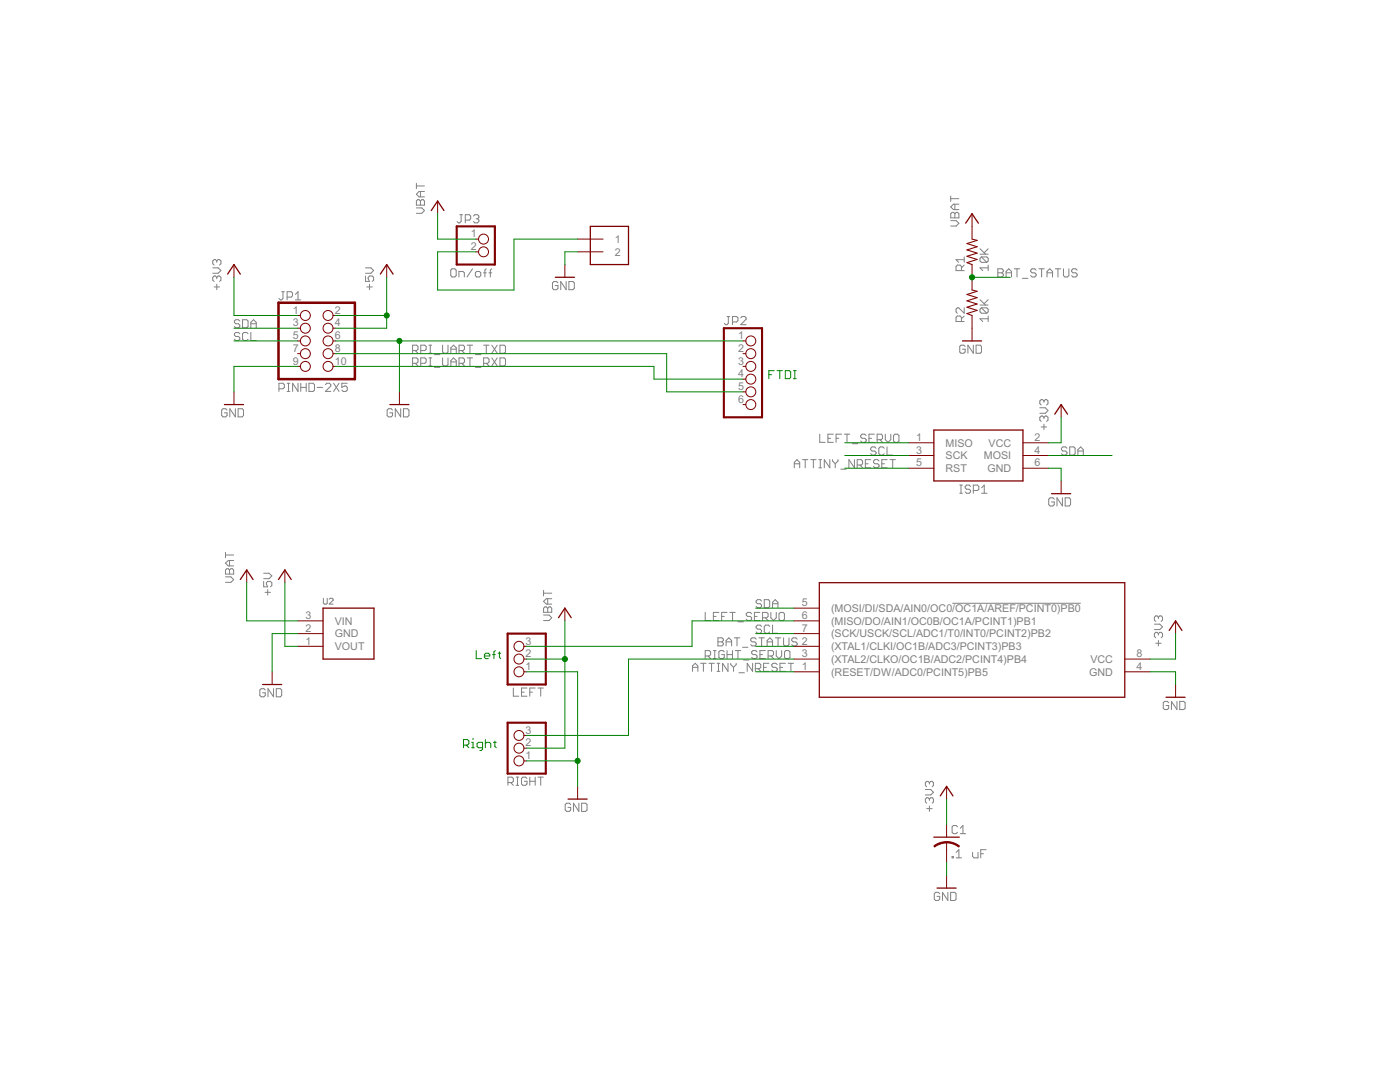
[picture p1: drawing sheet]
<svg xmlns="http://www.w3.org/2000/svg" width="279mm" height="216mm" viewBox="0 0 279 216" stroke-linecap="round" stroke-linejoin="round" font-family="sans-serif">
<g fill="none" stroke="#808080" stroke-width=".2">
<path d="M83.1 36.6v1.1M83.1 37.1h1.6M83.4 39.8h.2l.3 .3 .3-.3h.3l.2 .3v.8h-1.6v-.8zM83.9 38.2v1.1M84.7 38.2h-1.1l-.5 .6 .5 .5h1.1M189.7 39.1v1.1M189.7 39.6h1.7M42.5 53.4h1l.6 .6-.6 .5h-1M42.7 57.3h1.1M43.3 52.1v.2M43.3 55.4v.2M43.3 56.7v1.1"/>
<path d="M43.3 55.4l-.3-.3h-.3l-.2 .3v.5l.2 .3M43.3 52.1l-.3-.3h-.3l-.2 .3v.5l.2 .3M43.3 55.4l.2-.3h.3l.3 .3v.5l-.3 .3M43.3 52.1l.2-.3h.3l.3 .3v.5l-.3 .3M56.2 58.2h.5M56.5 58.2v1.4l-.3 .2h-.3l-.2-.2M57.3 59.3h.8l.3-.3v-.5l-.3-.3h-.8v1.6M58.9 58.7l.6-.5v1.6M58.9 59.8h1.1M72.9 55.1v1.1h.8l-.2-.6v-.2l.2-.3h.6l.3 .3v.5l-.3 .3M72.9 53.4h1.1l.6 .6-.6 .5h-1.1M73.2 57.3h1.1"/>
<path d="M73.7 56.7v1.1M83.1 41.5h1.1l.5 .5-.5 .6h-1.1M83.9 40.1v.8M90.2 53.6h.6l.2 .3v1.1l-.2 .3h-.6l-.2-.3v-1.1zM91.6 55.3v-1.1h.8l.3 .2v.9M91.8 42.8h.5M92 42.8v1.4l-.2 .3h-.3l-.3-.3M92.9 43.9h.8l.2-.3v-.5l-.2-.3h-.8v1.7M94.3 53.6l-1.1 1.7M94.5 43.1l.3-.3h.5l.3 .3v.3l-.3 .2M95 43.6h.3M95.1 54.2h.6l.2 .2v.6l-.2 .3h-.6l-.2-.3v-.6z"/>
<path d="M95.3 43.6l.3 .3v.3l-.3 .3h-.5l-.3-.3M96.5 54.4h.5M97 53.6l-.2 .3v1.4M97.6 54.4h.5M98.1 53.6l-.2 .3v1.4M111.4 56.5l-.3-.3h-.6l-.2 .3v1l.2 .3h.6l.3-.3v-.5h-.6M113 56.2v1.6l-1.1-1.6v1.6M113.5 56.2h.8l.3 .3v1l-.3 .3h-.8zM189.7 44h1.1l.6 .6-.6 .5h-1.1M189.7 42.7l.3-.3h.3l.3 .3 .2-.3h.3l.3 .3v.8h-1.7zM190.6 40.7v1.1M190.6 42.7v.8"/>
<path d="M191.4 40.7h-1.1l-.6 .6 .6 .5h1.1M191.9 54v-.8l-.3-.3h-.5l-.3 .3v.8h1.6M192.4 52.9l-.5 .5M192.4 51.8h-1.6l.5 .5M192.4 51.3v1M195.6 50.7h1.6M195.6 49.6l1.1 1.1M195.6 59.8l1.1 1.1M195.9 51.3h1l.3 .2v.6l-.3 .2M195.9 51.3l-.3 .2v.6l.3 .2h1M195.9 51.3l1 1M197.2 53.4h-1.6l.5 .6"/>
<path d="M197.2 52.9v1.1M197.2 49.6l-.8 .8M197.2 59.8l-.8 .8M199.1 53.6h.9l.2 .3v.3l-.2 .2 .2 .3v.3l-.2 .3h-.9zM199.1 54.4h.9M200.8 54.4h1.1M200.8 55.3v-1.1l.5-.6 .6 .6v1.1M202.4 53.6h1.1M203 53.6v1.7M204 55.5h1.1M206.8 53.9l-.3-.3h-.5l-.3 .3v.3l.3 .2h.5l.3 .3v.3l-.3 .3h-.5l-.3-.3M207.3 53.6h1.1"/>
<path d="M207.9 53.6v1.7M209 54.4h1.1M209 55.3v-1.1l.5-.6 .6 .6v1.1M210.6 53.6h1.1M211.1 53.6v1.7M212.2 53.6v1.4l.3 .3h.5l.3-.3v-1.4M215 53.9l-.3-.3h-.6l-.2 .3v.3l.2 .2h.6l.3 .3v.3l-.3 .3h-.6l-.2-.3M47.9 64.1l-.3-.3h-.5l-.3 .3v.2l.3 .3h.5l.3 .3v.3l-.3 .2h-.5l-.3-.2M47.9 66.6l-.3-.3h-.5l-.3 .3v.3l.3 .2h.5l.3 .3v.3l-.3 .2h-.5l-.3-.2M48.4 63.8h.8l.3 .3v1.1l-.3 .2h-.8zM49.5 66.6l-.3-.3h-.5l-.3 .3v1.1l.3 .2h.5l.3-.2M50.1 64.6h1"/>
<path d="M50.1 65.4v-1.1l.5-.5 .5 .5v1.1M50.1 66.3v1.6h1M55.7 77.6h.8l.2-.3v-.5l-.2-.3h-.8v1.6M57.3 76.5h.5M57.3 78.1h.5M57.6 76.5v1.6M59.5 76.5v1.6l-1.1-1.6v1.6M60 76.5v1.6M60 77.3h1.1M61.1 76.5v1.6M61.7 76.5h.8l.3 .3v1.1l-.3 .2h-.8zM63.3 77.3h1.1"/>
<path d="M64.9 76.8l.3-.3h.6l.2 .3v.2l-1.1 1.1h1.1M66.6 76.5l1.1 1.6M67.7 76.5l-1.1 1.6M69.3 76.5h-1.1v.8l.5-.3h.3l.3 .3v.6l-.3 .2h-.5l-.3-.2M82.3 70h.8l.3-.3v-.6l-.3-.2h-.8v1.6M82.3 72.5h.8l.3-.3v-.5l-.3-.3h-.8v1.6M82.9 70l.5 .5M82.9 72.5l.5 .5M84 70h.8l.2-.3v-.6l-.2-.2h-.8v1.6M84 72.5h.8l.2-.3v-.5l-.2-.3h-.8v1.6M85.6 68.9h.5M85.6 70.5h.5"/>
<path d="M85.6 71.4h.5M85.6 73h.5M85.9 68.9v1.6M85.9 71.4v1.6M86.7 70.8h1.1M86.7 73.3h1.1M88.3 68.9v1.3l.3 .3h.6l.2-.3v-1.3M88.3 71.4v1.4l.3 .2h.6l.2-.2v-1.4M90 69.7h1.1M90 70.5v-1.1l.5-.5 .6 .5v1.1M90 73v-1.1l.5-.5 .6 .5v1.1M90 72.2h1.1"/>
<path d="M91.6 70h.8l.3-.3v-.6l-.3-.2h-.8v1.6M91.6 72.5h.8l.3-.3v-.5l-.3-.3h-.8v1.6M92.1 70l.6 .5M92.1 72.5l.6 .5M93.2 68.9h1.1M93.2 71.4h1.1M93.8 68.9v1.6M93.8 71.4v1.6M94.9 70.8h1.1M94.9 73.3h1.1M96.5 68.9h1.1M96.5 72.5h.8l.3-.3v-.5l-.3-.3h-.8v1.6"/>
<path d="M97 68.9v1.6M97 72.5l.6 .5M98.1 68.9l1.1 1.6M98.1 71.4l1.1 1.6M99.2 68.9l-1.1 1.6M99.2 71.4l-1.1 1.6M99.8 68.9h.8l.3 .2v1.1l-.3 .3h-.8zM99.8 71.4h.8l.3 .3v1.1l-.3 .2h-.8zM145.1 63.2h.5M145.4 63.2v1.3l-.3 .3h-.3l-.3-.3M146.2 64.2h.8l.3-.2v-.6l-.3-.2h-.8v1.6M147.8 63.4l.3-.2h.5l.3 .2v.3l-1.1 1.1h1.1"/>
<path d="M191.9 64.2v-.9l-.3-.2h-.5l-.3 .2v.9h1.6M192.4 61.4v1.1l-1.1-1.1h-.2l-.3 .3v.5l.3 .3M192.4 63.1l-.5 .5M192.6 69.1l-.3-.2h-.5l-.3 .2v1.1l.3 .3h.5l.3-.3v-.5h-.5M194.2 68.9v1.6l-1-1.6v1.6M194.8 68.9h.8l.3 .2v1.1l-.3 .3h-.8zM195.6 60.9h1.6M195.9 61.4h1l.3 .3v.5l-.3 .3M195.9 61.4l-.3 .3v.5l.3 .3h1M195.9 61.4l1 1.1M197.2 63.1v1.1M197.2 63.6h-1.6l.5 .6"/>
<path d="M45.3 81.8l-.3-.2h-.5l-.3 .2v1.1l.3 .3h.5l.3-.3v-.5h-.5M47 81.6v1.6l-1.1-1.6v1.6M47.5 81.6h.8l.3 .2v1.1l-.3 .3h-.8zM78.3 81.8l-.2-.2h-.6l-.2 .2v1.1l.2 .3h.6l.2-.3v-.5h-.5M80 81.6v1.6l-1.1-1.6v1.6M80.5 81.6h.8l.3 .2v1.1l-.3 .3h-.8zM158.5 93.3v-1l.5-.6 .6 .6v1M158.5 92.5h1.1M160.1 91.7h1.1M160.7 91.7v1.6M161.8 91.7h1.1M162.3 91.7v1.6"/>
<path d="M163.4 91.7h.6M163.4 93.3h.6M163.6 86.6v1.7h1.1M163.7 91.7v1.6M165.2 87.5h.6M165.6 91.7v1.6l-1.1-1.6v1.6M166.2 91.7v.3l.5 .5M166.3 86.6h-1.1v1.7h1.1M166.7 92.5v.8M166.9 87.5h.5M167.2 91.7v.3l-.5 .5M167.8 93.6h1.1"/>
<path d="M168 86.6h-1.1v1.7M168.5 86.6h1.1M169 86.6v1.7M170.1 88.5h1.1M170.5 91.7v1.6l-1.1-1.6v1.6M171.1 92.8h.8l.2-.3v-.5l-.2-.3h-.8v1.6M171.6 92.8l.5 .5M172.7 92.5h.5M172.9 86.9l-.3-.3h-.6l-.2 .3v.3l.2 .3h.6l.3 .2v.3l-.3 .3h-.6l-.2-.3M173.4 87.5h.5M173.8 91.7h-1.1v1.6h1.1M174.5 86.6h-1.1v1.7h1.1"/>
<path d="M174.8 89.5l-.2-.3h-.6l-.2 .3v.2l.2 .3h.6l.2 .3v.2l-.2 .3h-.6l-.2-.3M175 87.7h.9l.2-.2v-.6l-.2-.3h-.9v1.7M175.4 92l-.2-.3h-.6l-.3 .3v.3l.3 .2h.6l.2 .3v.3l-.2 .2h-.6l-.3-.2M175.6 87.7l.5 .6M176 92.5h.5M176.5 89.5l-.3-.3h-.5l-.3 .3v1l.3 .3h.5l.3-.3M176.7 86.6v1.1l.5 .6 .6-.6v-1.1M177 89.2v1.6h1.1M177.1 91.7h-1.1v1.6h1.1M177.6 91.7h1.1M178.2 91.7v1.6M178.3 86.9l.3-.3h.5l.3 .3v1.1l-.3 .3h-.5l-.3-.3z"/>
<path d="M191.5 98.4h.6M191.5 96.8h.6M191.8 96.8v1.6M193.7 97.1l-.3-.3h-.5l-.3 .3v.2l.3 .3h.5l.3 .3v.2l-.3 .3h-.5l-.3-.3M194.2 97.9h.9l.2-.3v-.5l-.2-.3h-.9v1.6M195.9 98.4h1.1M195.9 97.3l.5-.5v1.6M207.5 81.4h1.1l.5 .5-.5 .6h-1.1M207.8 85.2h1.1M208.3 80v.3M208.3 83.3v.2M208.3 84.6v1.1"/>
<path d="M208.3 83.3l-.2-.3h-.3l-.3 .3v.5l.3 .3M208.3 80l-.2-.3h-.3l-.3 .3v.5l.3 .3M208.3 83.3l.3-.3h.3l.2 .3v.5l-.2 .3M208.3 80l.3-.3h.3l.2 .3v.5l-.2 .3M210.4 99.6l-.3-.3h-.5l-.3 .3v1.1l.3 .3h.5l.3-.3v-.5h-.6M212 99.3v1.7l-1.1-1.7v1.7M212.6 99.3h.8l.3 .3v1.1l-.3 .3h-.8zM212.9 89.5l-.2-.3h-.6l-.3 .3v.2l.3 .3h.6l.2 .3v.2l-.2 .3h-.6l-.3-.3M213.5 89.2h.8l.3 .3v1l-.3 .3h-.8zM215.1 90h1.1M215.1 90.8v-1.1l.6-.5 .5 .5v1.1M45 115.1h1.1l.5 .6-.5 .5h-1.1"/>
<path d="M45 113.7l.3-.2h.3l.2 .2 .3-.2h.3l.2 .2v.9h-1.6zM45 110.2v1.1M45 110.7h1.6M45.8 111.8v1.1M45.8 113.7v.9M46.6 111.8h-1l-.6 .6 .6 .5h1M52.6 116v1.1h.8l-.2-.5v-.3l.2-.3h.6l.3 .3v.5l-.3 .3M52.6 114.4h1.1l.6 .5-.6 .6h-1.1M52.9 118.2h1.1M53.4 117.6v1.1M64.5 119.4v1l.2 .1h.4l.2-.1v-1M65.7 119.6l.2-.2h.4l.2 .2v.2l-.8 .7h.8"/>
<path d="M108.5 117.8v1.1M108.5 118.4h1.6M109.3 119.5v1M110.1 119.5h-1.1l-.5 .5 .5 .5h1.1M152 119.9l-.3-.2h-.5l-.3 .2v.3l.3 .3h.5l.3 .2v.3l-.3 .3h-.5l-.3-.3M152.5 119.7h.9l.2 .2v1.1l-.2 .3h-.9zM52.9 137.7l-.2-.3h-.6l-.2 .3v1.1l.2 .2h.6l.2-.2v-.6h-.5M54.6 137.4v1.6l-1.1-1.6v1.6M55.1 137.4h.8l.3 .3v1.1l-.3 .2h-.8zM102.4 137.3v1.6h1.1M104.1 138.1h.5M105.2 137.3h-1.1v1.6h1.1"/>
<path d="M105.7 138.1h.6M106.8 137.3h-1.1v1.6M107.4 137.3h1M107.9 137.3v1.6M108.5 122.7h1.1l.5 .6-.5 .5h-1.1M108.5 121.4l.3-.3h.2l.3 .3 .3-.3h.2l.3 .3v.8h-1.6zM109.3 121.4v.8M138.2 134v-1.1l.5-.5 .6 .5v1.1M138.2 133.2h1.1M139.8 132.4h1.1M140.4 132.4v1.6M140.7 122.2v1.6h1.1"/>
<path d="M140.7 130.9h.8l.3-.3v-.5l-.3-.3h-.8v1.6M141.3 130.9l.5 .5M141.5 132.4h1.1M142 132.4v1.6M142.4 129.8h.5M142.4 131.4h.5M142.4 123h.5M142.6 129.8v1.6M143.1 132.4h.6M143.1 134h.6M143.3 127.3h.8l.3 .2v.3l-.3 .3 .3 .3v.2l-.3 .3h-.8zM143.3 128.1h.8"/>
<path d="M143.4 132.4v1.6M143.5 122.2h-1.1v1.6h1.1M144 123h.5M144.5 130.1l-.2-.3h-.6l-.2 .3v1.1l.2 .2h.6l.2-.2v-.6h-.5M144.9 128.1h1.1M144.9 128.9v-1.1l.6-.5 .5 .5v1.1M145.1 122.2h-1.1v1.6M145.1 130.6h1.1M145.1 129.8v1.6M145.3 132.4v1.6l-1.1-1.6v1.6M145.6 122.2h1.1M145.8 132.4v.2l.6 .6"/>
<path d="M146.2 129.8v1.6M146.2 122.2v1.6M146.4 133.2v.8M146.6 127.3h1M146.7 129.8h1.1M146.9 132.4v.2l-.5 .6M147.1 127.3v1.6M147.3 129.8v1.6M147.3 124.1h1.1M147.5 134.2h1.1M148.2 129.2h1.1M148.4 131.7h1.1"/>
<path d="M150 122.5l-.3-.3h-.5l-.3 .3v.2l.3 .3h.5l.3 .3v.2l-.3 .3h-.5l-.3-.3M150.2 132.4v1.6l-1.1-1.6v1.6M150.6 123h.5M150.7 133.4h.9l.2-.2v-.6l-.2-.2h-.9v1.6M150.9 127.5l-.3-.2h-.5l-.3 .2v.3l.3 .3h.5l.3 .3v.2l-.3 .3h-.5l-.3-.3M151.1 130.1l-.3-.3h-.5l-.3 .3v.2l.3 .3h.5l.3 .3v.3l-.3 .2h-.5l-.3-.2M151.3 133.4l.5 .6M151.5 127.3h1M151.6 122.2h-1v1.6h1M151.7 130.6h.5M152 125l-.3-.3h-.5l-.3 .3v.3l.3 .2h.5l.3 .3v.3l-.3 .3h-.5l-.3-.3M152 127.3v1.6"/>
<path d="M152.2 123.3h.8l.3-.3v-.5l-.3-.3h-.8v1.6M152.4 133.2h.5M152.7 129.8h-1v1.6h1M152.7 123.3l.6 .5M153.1 128.9v-1.1l.5-.5 .6 .5v1.1M153.1 128.1h1.1M153.3 130.9h.8l.3-.3v-.5l-.3-.3h-.8v1.6M153.5 132.4h-1.1v1.6h1.1M153.6 125l-.2-.3h-.6l-.3 .3v1.1l.3 .3h.6l.2-.3M153.8 130.9l.6 .5M153.8 122.2v1.1l.6 .5 .5-.5v-1.1M154.2 120.5h1.1"/>
<path d="M154.2 121.3v-1.1l.5-.5 .6 .5v1.1M154.2 124.7v1.7h1.1M154.7 127.3h1.1M154.9 129.8v1.1l.6 .5 .5-.5v-1.1M155.1 132.6l-.3-.2h-.5l-.3 .2v.3l.3 .3h.5l.3 .2v.3l-.3 .3h-.5l-.3-.3M155.3 127.3v1.6M155.5 122.5l.2-.3h.6l.2 .3v1l-.2 .3h-.6l-.2-.3zM155.7 133.2h.5M156.4 127.3v1.3l.2 .3h.6l.3-.3v-1.3M156.6 130.1l.2-.3h.6l.2 .3v1.1l-.2 .2h-.6l-.2-.2zM156.7 132.4h-1v1.6h1M157.3 132.4h1.1"/>
<path d="M157.8 132.4v1.6M159.1 127.5l-.3-.2h-.5l-.3 .2v.3l.3 .3h.5l.3 .3v.2l-.3 .3h-.5l-.3-.3M190.1 120.4h25.6M230.4 124.5h1.1l.5 .6-.5 .5h-1.1M230.7 128.4h1M231.2 123.2v.2M231.2 126.4v.3M231.2 127.8v1.1M231.2 126.4l-.3-.2h-.2l-.3 .2v.6l.3 .3M231.2 123.2l-.3-.3h-.2l-.3 .3v.5l.3 .3M231.2 126.4l.3-.2h.2l.3 .2v.6l-.3 .3M231.2 123.2l.3-.3h.2l.3 .3v.5l-.3 .3"/>
<path d="M234.9 140v1.6l-1.1-1.6v1.6M235.4 140h.8l.3 .2v1.1l-.3 .3h-.8zM101.4 156.1h.8l.2-.2v-.6l-.2-.2h-.8v1.6M101.9 156.1l.5 .6M103 155.1h.5M103 156.7h.5M103.3 155.1v1.6M105.2 155.3l-.3-.2h-.5l-.3 .2v1.1l.3 .3h.5l.3-.3v-.5h-.6M105.7 155.9h1.1M105.7 155.1v1.6M106.8 155.1v1.6M107.4 155.1h1"/>
<path d="M107.9 155.1v1.6M184.7 157.5h1.1l.5 .6-.5 .5h-1.1M185.5 156.2v.2M185.5 159.4v.3M185.5 159.4l-.3-.2h-.3l-.2 .2v.6l.2 .3M185.5 156.2l-.3-.3h-.3l-.2 .3v.5l.2 .3M185.5 159.4l.3-.2h.2l.3 .2v.6l-.3 .3M185.5 156.2l.3-.3h.2l.3 .3v.5l-.3 .3M233.2 140.2l-.2-.2h-.6l-.2 .2v1.1l.2 .3h.6l.2-.3v-.5h-.5M113.9 160.5l-.3-.2h-.5l-.3 .2v1.1l.3 .3h.5l.3-.3v-.5h-.6M115.5 160.3v1.6l-1.1-1.6v1.6M116.1 160.3h.8l.3 .2v1.1l-.3 .3h-.8z"/>
<path d="M184.9 161.4h1.1M185.5 160.8v1.1M187.5 178.3l-.2-.2h-.6l-.2 .2v1.1l.2 .3h.6l.2-.3v-.5h-.5M189.2 178.1v1.6l-1.1-1.6v1.6M189.7 178.1h.8l.3 .2v1.1l-.3 .3h-.8zM190 170.9h.3v.3h-.3zM190.8 170.1l.6-.6v1.7M190.8 171.2h1.1M191.1 165l-.3-.3h-.5l-.3 .3v1.1l.3 .2h.5l.3-.2M191.6 166.3h1.1M191.6 165.3l.6-.6v1.6M194.1 170.1v.8l.3 .3h.8v-1.1"/>
<path d="M195.7 170.3h.6M196.8 169.5h-1.1v1.7"/>
</g>
<path d="M91.1 45.2h7.7v7.6h-7.7zM144.5 65.5h7.6v17.8h-7.6zM101.3 126.4h7.6v10.2h-7.6zM101.3 144.2h7.6v10.2h-7.6z" fill="none" stroke="#800000" stroke-width=".42"/>
<g fill="none" stroke="#800000" stroke-width=".2">
<path d="M46.7 52.8v2.5M77.2 52.8v2.5M87.3 40.1v2.6M95 47.7h.5M95 50.2h.5M112.7 52.8v2.5M115.3 47.7h5.1M115.3 50.2h5.1M194 42.7v5M194 52.8v5.1M46.7 78.2v2.5M59.4 68h.6"/>
<path d="M59.4 70.6h.6M59.4 73.1h.6M59.4 62.9h.6M59.4 65.5h.6M66.5 68h.5M66.5 70.6h.5M66.5 73.1h.5M66.5 62.9h.5M66.5 65.5h.5M79.7 78.2v2.5M148.3 68h.5M148.3 70.6h.5"/>
<path d="M148.3 73.1h.5M148.3 75.6h.5M148.3 78.2h.5M194 62.9v5.1M148.3 80.7h.5M181.3 88.3h5.1M181.3 90.9h5.1M181.3 93.4h5.1M204.2 88.3h5M204.2 90.9h5M204.2 93.4h5M211.8 80.7v2.6"/>
<path d="M211.8 96v2.5M49.2 113.7v2.6M56.9 113.7v2.6M54.3 134v2.6M59.4 123.9h5.1M59.4 126.4h5.1M59.4 129h5.1M104.5 129h.6M104.5 131.5h.6M104.5 134h.6M112.7 121.3v2.6M158.4 121.3h5.1"/>
<path d="M158.4 123.9h5.1M158.4 126.4h5.1M158.4 129h5.1M158.4 131.5h5.1M158.4 134h5.1M224.5 131.5h5.1M224.5 134h5.1M234.6 123.9v2.5M234.6 136.6v2.5M104.5 151.8h.6M104.5 149.3h.6M104.5 146.7h.6"/>
<path d="M115.3 156.9v2.5M188.9 156.9v2.5M188.9 164.5v2.5M188.9 168.1v4M188.9 174.7v2.5"/>
<circle cx="96.5" cy="50.2" r=".99"/>
<circle cx="96.5" cy="47.7" r=".99"/>
<circle cx="60.9" cy="70.6" r=".99"/>
<circle cx="60.9" cy="73.1" r=".99"/>
<circle cx="60.9" cy="62.9" r=".99"/>
<circle cx="60.9" cy="68" r=".99"/>
<circle cx="60.9" cy="65.5" r=".99"/>
<circle cx="65.5" cy="73.1" r=".99"/>
<circle cx="65.5" cy="65.5" r=".99"/>
<circle cx="65.5" cy="68" r=".99"/>
<circle cx="65.5" cy="70.6" r=".99"/>
<circle cx="65.5" cy="62.9" r=".99"/>
<circle cx="149.8" cy="68" r=".99"/>
<circle cx="149.8" cy="78.2" r=".99"/>
<circle cx="149.8" cy="70.6" r=".99"/>
<circle cx="149.8" cy="73.1" r=".99"/>
<circle cx="149.8" cy="75.6" r=".99"/>
<circle cx="149.8" cy="80.7" r=".99"/>
<circle cx="103.6" cy="129" r=".99"/>
<circle cx="103.6" cy="131.5" r=".99"/>
<circle cx="103.6" cy="134" r=".99"/>
<circle cx="103.6" cy="151.8" r=".99"/>
<circle cx="103.6" cy="146.7" r=".99"/>
<circle cx="103.6" cy="149.3" r=".99"/>
</g>
<g fill="none" stroke="#800000" stroke-width=".25">
<path d="M45.4 54.7l1.3-1.9 1.3 1.9M75.9 54.7l1.3-1.9 1.2 1.9M86.1 42l1.2-1.9 1.3 1.9M110.8 55.3h3.8M117.8 45.2h7.6v7.6h-7.6zM192.7 44.5l1.3-1.8 1.3 1.8M192.1 68h3.8M44.8 80.7h3.8M77.8 80.7h3.8M186.4 85.8h17.8v10.2h-17.8zM209.9 98.5h3.8M210.5 82.6l1.3-1.9 1.2 1.9"/>
<path d="M48 115.6l1.2-1.9 1.3 1.9M55.6 115.6l1.3-1.9 1.2 1.9M163.5 116.3h61v22.8h-61zM52.4 136.6h3.8M64.5 121.3h10.1v10.2h-10.1zM111.5 123.3l1.2-2 1.3 2M232.7 139.1h3.8M233.3 125.8l1.3-1.9 1.3 1.9M113.4 159.4h3.8M187.6 158.8l1.3-1.9 1.3 1.9M186.4 167h5.1M187 177.2h3.8"/>
</g>
<path d="M194 47.7l1 .3-2 .6 2 .6-2 .7 2 .6-2 .6 2 .7-2 .6 1 .4M194 57.9l1 .2-2 .7 2 .6-2 .6 2 .7-2 .6 2 .6-2 .7 1 .3" fill="none" stroke="#800000" stroke-width=".21"/>
<g fill="#800000" stroke="#800000" stroke-width=".2">
<path d="M188.9 167.9l1.4 .2 1.2 .7-.2 .2-.9-.5-1.5-.3z" fill-rule="evenodd"/>
<path d="M186.4 168.8l1.2-.7 1.3-.2v.3l-1 .1-1.4 .7z" fill-rule="evenodd"/>
</g>
<path d="M55.6 60.4h15.2v15.2h-15.2z" fill="none" stroke="#800000" stroke-width=".51"/>
<g fill="none" stroke="#008000" stroke-width=".2">
<path d="M46.7 55.3v7.6h12.7M77.2 55.3v10.2h-10.2M87.3 42.7v5h7.7M115.3 47.7h-12.7v10.2h-15.3v-7.7h7.7M115.3 50.2h-2.6v2.6M194 55.3h7.6M46.7 68h12.7M46.7 65.5h12.7M59.4 73.1h-12.7v5.1M67 70.6h66.1v7.6h15.2M67 73.1h63.5v2.5h17.8M67 62.9h10.2"/>
<path d="M67 68h81.3M79.7 68v10.2M153.4 74.8h.6M154.5 74h-1.1v1.6M155.1 74h1M155.6 74v1.6M156.7 74h.8l.3 .2v1.1l-.3 .3h-.8zM158.3 74h.6M158.3 75.6h.6M158.6 74v1.6M168.6 88.3h12.7M168.6 93.4h12.7"/>
<path d="M168.6 90.9h12.7M209.2 93.4h2.6v2.6M209.2 90.9h12.7M211.8 83.3v5h-2.6M49.2 116.3v7.6h10.2M56.9 116.3v12.7h2.5M59.4 126.4h-5.1v7.6M95 129.8v1.6h1.1M96.7 130.9h1v-.3l-.2-.3h-.6l-.2 .3v.6l.2 .2h.6M98.3 130.6h.5M98.8 129.8l-.2 .3v1.3M99.4 130.3h.5"/>
<path d="M99.7 130.1v1.1l.2 .2M105.1 131.5h7.6M105.1 134h10.2v22.9M112.7 123.9v25.4h-7.6M150.8 134h7.6M150.8 126.4h7.6M150.8 129h7.6M150.8 121.3h7.6M158.4 131.5h-33v15.2h-20.3M158.4 123.9h-20.3v5.1h-33M229.6 134h5v2.6M234.6 126.4v5.1h-5"/>
<path d="M92.5 148.7h.8l.3-.3v-.6l-.3-.2h-.8v1.6M93 148.7l.6 .5M94.1 148.1h.3v1.1M94.1 149.2h.6M94.4 147.3v.3M96.3 149.2h-.8l-.3-.3v-.5l.3-.3h.8v1.4l-.3 .3h-.2M96.9 148.4l.2-.3h.6l.2 .3v.8M96.9 147.6v1.6M98.5 148.1h.5M98.8 147.8v1.1l.2 .3M105.1 151.8h10.2M188.9 159.4v5.1"/>
<path d="M188.9 172.1v2.6"/>
</g>
<g fill="#008000" stroke="#008000" stroke-width=".2">
<circle cx="79.7" cy="68" r=".51"/>
<circle cx="115.3" cy="151.8" r=".51"/>
<circle cx="112.7" cy="131.5" r=".51"/>
<circle cx="194" cy="55.3" r=".51"/>
<circle cx="77.2" cy="62.9" r=".51"/>
</g>
<g font-size="2.4" fill="#808080">
<text x="94" y="47.4">1</text>
<text x="94" y="49.9">2</text>
<text x="122.7" y="48.5">1</text>
<text x="122.7" y="51">2</text>
<text x="58.4" y="62.6">1</text>
<text x="58.4" y="65.1">3</text>
<text x="66.8" y="62.6">2</text>
<text x="66.8" y="65.1">4</text>
<text x="58.4" y="67.7">5</text>
<text x="58.4" y="70.2">7</text>
<text x="66.8" y="67.7">6</text>
<text x="66.8" y="70.2">8</text>
<text x="147.3" y="67.7">1</text>
<text x="147.3" y="70.2">2</text>
<text x="58.4" y="72.8">9</text>
<text x="66.8" y="72.8">10</text>
<text x="147.3" y="72.8">3</text>
<text x="147.3" y="75.3">4</text>
<text x="147.3" y="77.8">5</text>
<text x="147.3" y="80.4">6</text>
<text x="182.9" y="88">1</text>
<text x="188.7" y="89.1">MISO</text>
<text x="197.3" y="89.1">VCC</text>
<text x="206.5" y="88">2</text>
<text x="182.9" y="90.5">3</text>
<text x="182.9" y="93.1">5</text>
<text x="188.7" y="91.6">SCK</text>
<text x="188.7" y="94.2">RST</text>
<text x="196.4" y="91.6">MOSI</text>
<text x="197" y="94.2">GND</text>
<text x="206.5" y="93.1">6</text>
<text x="206.5" y="90.5">4</text>
<text x="61" y="123.5">3</text>
<text x="66.8" y="124.7">VIN</text>
<text x="160" y="121">5</text>
<text x="160" y="123.5">6</text>
<text x="165.9" y="122.1">(MOSI/DI/SDA/AIN0/OC0/OC1A/AREF/PCINT0)PB0</text>
<text x="165.9" y="124.7">(MISO/DO/AIN1/OC0B/OC1A/PCINT1)PB1</text>
<text x="61" y="126.1">2</text>
<text x="61" y="128.6">1</text>
<text x="66.8" y="127.2">GND</text>
<text x="66.8" y="129.7">VOUT</text>
<text x="104.9" y="131.2">2</text>
<text x="104.9" y="128.6">3</text>
<text x="160" y="126.1">7</text>
<text x="160" y="128.6">2</text>
<text x="160" y="131.2">3</text>
<text x="165.9" y="127.2">(SCK/USCK/SCL/ADC1/T0/INT0/PCINT2)PB2</text>
<text x="165.9" y="129.7">(XTAL1/CLKI/OC1B/ADC3/PCINT3)PB3</text>
<text x="226.8" y="131.2">8</text>
<text x="104.9" y="133.7">1</text>
<text x="160" y="133.7">1</text>
<text x="165.9" y="132.3">(XTAL2/CLKO/OC1B/ADC2/PCINT4)PB4</text>
<text x="165.9" y="134.8">(RESET/DW/ADC0/PCINT5)PB5</text>
<text x="217.4" y="134.8">GND</text>
<text x="217.6" y="132.3">VCC</text>
<text x="226.8" y="133.7">4</text>
<text x="104.9" y="148.9">2</text>
<text x="104.9" y="146.4">3</text>
<text x="104.9" y="151.5">1</text>
</g>
</svg>
